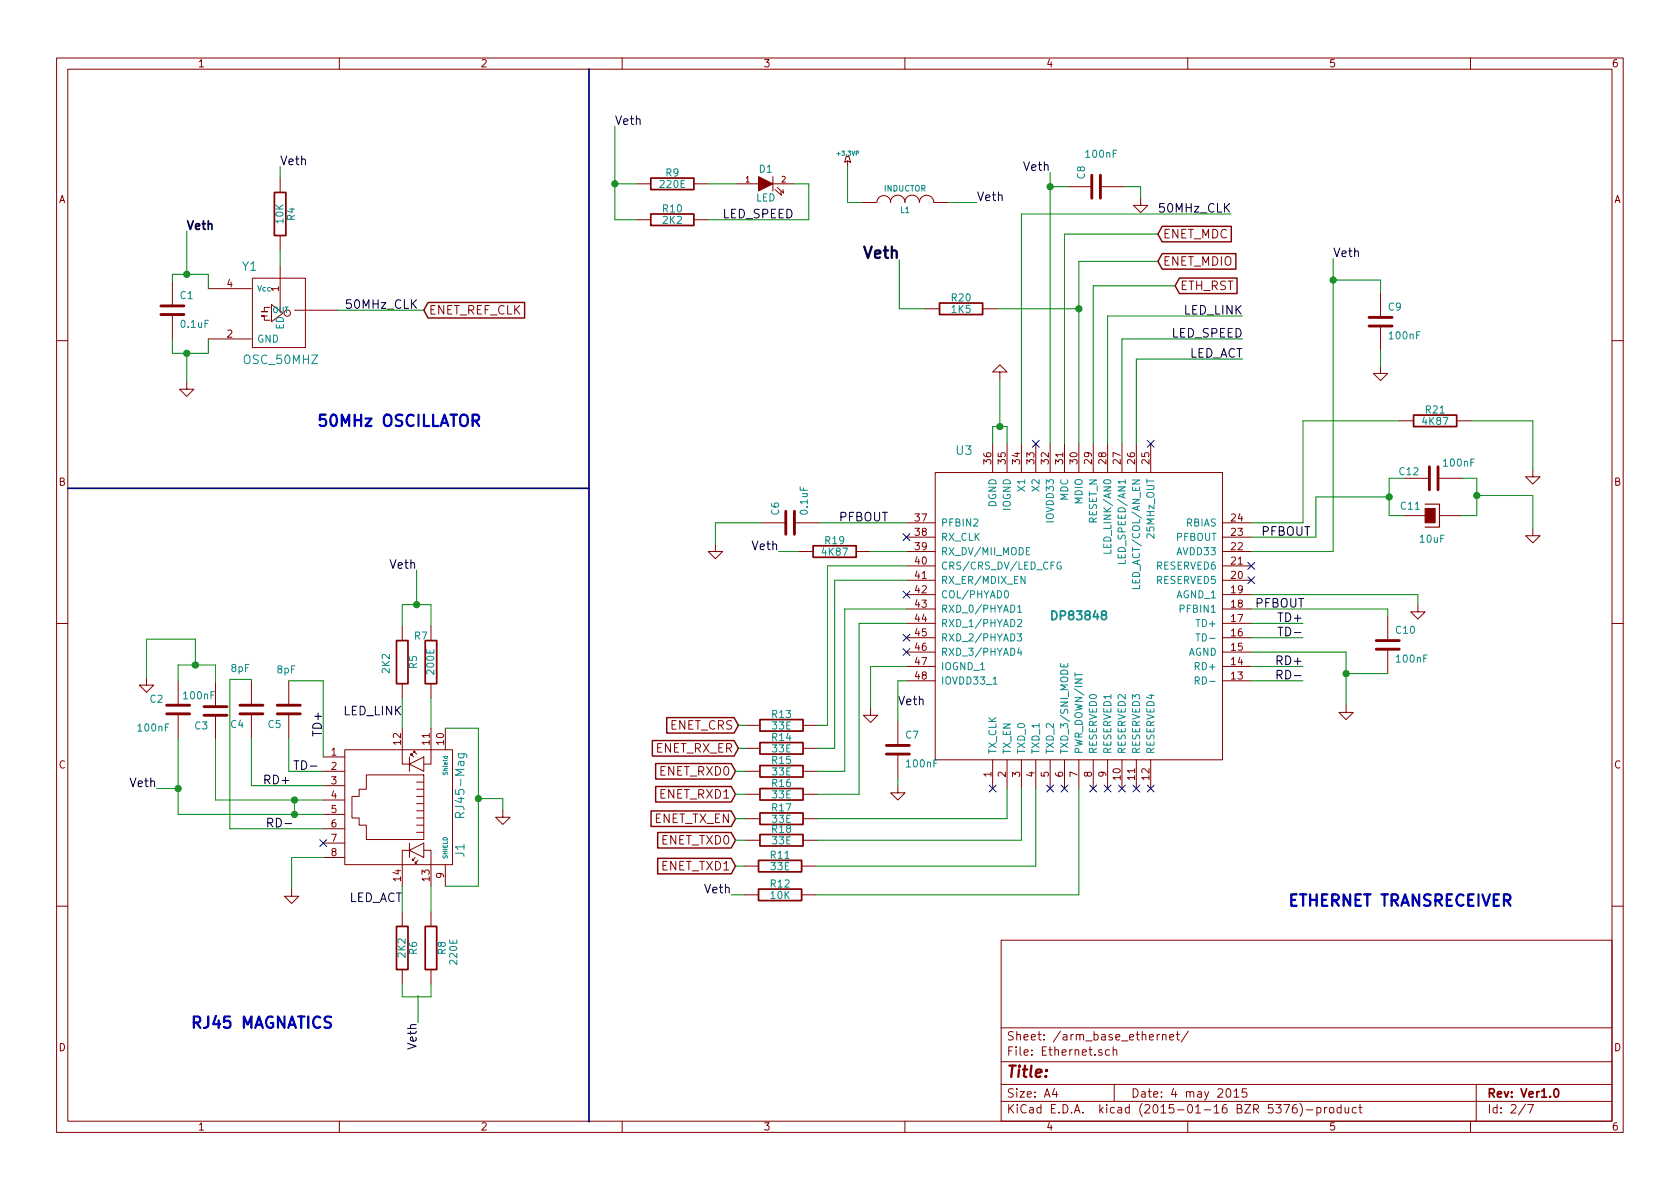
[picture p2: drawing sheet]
<svg xmlns="http://www.w3.org/2000/svg" width="297mm" height="210mm" viewBox="0 0 297 210" stroke-linecap="round" stroke-linejoin="round" font-family="sans-serif">
<g fill="none" stroke="#840000" stroke-width=".18">
<path d="M10 10.3h277v189.9h-277zM12 12.2h273v186.1h-273zM60 10.3v1.9M110 10.3v1.9M160 10.3v1.9M210 10.3v1.9M260 10.3v1.9M49.5 31.5v2.5M112.5 32.5h2.6M112.5 38.9h2.6M122.7 32.5h2.5M122.7 38.9h2.5"/>
<path d="M130.3 32.5h3.8M136.7 31.2v2.6M136.7 32.5h3.8M137 33.5l1.2 1-.2-.6M137.4 33.1l1.2 1.1-.2-.7M149.6 27.7h.5l.3 1-.5-.3-.5 .3zM149.9 28.4v1.1M152.4 35.8h2.5M155 35.8a1.22 1.22 0 0 1 1.3-1.2 1.22 1.22 0 0 1 1.2 1.2M157.4 35.8a1.3 1.3 0 0 1 1.3-1.3 1.3 1.3 0 0 1 1.3 1.3M160 35.8a1.3 1.3 0 0 1 1.3-1.3 1.3 1.3 0 0 1 1.3 1.3 1.27 1.27 0 0 1 1.2-1.3 1.27 1.27 0 0 1 1.3 1.3h2.5M188.7 33h4.3"/>
<path d="M194.6 33h4.3M201.7 35v1.3h1.2l-1.2 1.3-1.3-1.3h1.3M30.5 49.8v4.3M30.5 55.6v4.3M36.8 59.9h7.6M36.8 51h7.6M44.6 49.2h9.4v12.3h-9.4zM47.2 55.9h-1h.5v.7h1.1M47.8 54.4h-1.1v.7h-.5h1M48 53.8v3.1l2-1.5-2-1.6v.3M49.5 41.7v2.5M49.5 47.2v7.7"/>
<path d="M52.1 54.9h7.6M163.6 54.6h2.5M173.7 54.6h2.6M244.1 51.8v4.3M244.1 57.7v4.3M10 60.2h2M33 67.6v1.2h1.3l-1.3 1.3-1.3-1.3h1.3M175.5 78.5v5.1M176.8 65.8h1.3l-1.3-1.3-1.3 1.3h1.3v1.3M178.1 78.5v5.1M180.6 78.5v5.1M183.1 78.5v5.1"/>
<path d="M185.7 78.5v5.1M188.2 78.5v5.1M190.8 78.5v5.1M193.3 78.5v5.1M195.8 78.5v5.1M198.4 78.5v5.1M200.9 78.5v5.1M203.5 78.5v5.1M244.1 64.8v1.2h1.3l-1.3 1.3-1.3-1.3h1.3M247.4 74.4h2.5M257.6 74.4h2.5M285 60.2h2"/>
<path d="M126.5 96.3v1.2h1.3l-1.3 1.3-1.3-1.3h1.3M134.6 92.5h4.3M140.5 92.5h4.3M141.2 97.5h2.6M151.4 97.5h2.5M160.3 97.5h5.1M160.3 95h5.1M160.3 92.5h5.1M165.4 83.6h50.8v50.8h-50.8zM216.2 97.5h5M216.2 95h5M216.2 92.5h5"/>
<path d="M248.2 91.2h3.8M248.4 84.6h4.3M254.3 84.6h4.3M254.5 91.2h3.8M271 93.5v1.2h1.3l-1.3 1.3-1.3-1.3h1.3M271 83.1v1.2h1.3l-1.3 1.3-1.3-1.3h1.3M10 110.3h2M25.9 119.9v1.3h1.3l-1.3 1.2-1.3-1.2h1.3M71.1 110.7v2.6M76.2 110.7v2.6M160.3 110.2h5.1M160.3 102.6h5.1"/>
<path d="M160.3 100.1h5.1M160.3 105.2h5.1M160.3 107.7h5.1M160.3 117.9h5.1M160.3 115.3h5.1M160.3 112.8h5.1M216.2 110.2h5M216.2 102.6h5M216.2 100.1h5M216.2 105.2h5M216.2 107.7h5M216.2 117.9h5"/>
<path d="M216.2 115.3h5M216.2 112.8h5M245.4 109v4.3M245.4 114.8v4.3M250.7 106.9v1.3h1.3l-1.3 1.3-1.3-1.3h1.3M285 110.3h2M31.5 120.4v4.3M31.5 126.2v4.4M38.1 120.6v4.4M38.1 126.5v4.3M44.4 120.4v4.3M44.4 126.2v4.4"/>
<path d="M51.1 120.4v4.3M51.1 126.2v4.4M57.1 136.4h3.9M57.1 133.9h3.9M57.1 138.9h3.9M61 132.6h19v20.3h-19zM64.8 137h10.1v11.5h-10.1v-2.6h-1.3v-1.3h-1.3v-3.8h1.3v-1.2h1.3zM71.1 128.8v6.3h1.3M71.1 120.9v2.5M72.4 133.9v2.5M72.4 135.1l2.5-1.2v2.5zM72.6 133.3h.3l-.3 .3v-.3h.3h-.3l.6 .6"/>
<path d="M73.2 132.8h.2l-.2 .3v-.3l.5 .5M73.7 138.3h1.2M73.7 139.6h1.2M76.2 128.8v6.3h-1.3M76.2 120.9v2.5M78.7 128.8v3.8M131.8 136.4h2.6M131.8 132.3h2.6M131.8 128.3h2.6M142 136.4h2.5M142 132.3h2.5M142 128.3h2.5"/>
<path d="M153.9 125.2v1.3h1.3l-1.3 1.3-1.2-1.3h1.2M158.7 138.9v1.3h1.3l-1.3 1.3-1.2-1.3h1.2M158.7 127.5v4.3M158.7 133.3v4.4M160.3 120.4h5.1M175.5 134.4v5M178.1 134.4v5M180.6 134.4v5M183.1 134.4v5M185.7 134.4v5M188.2 134.4v5M190.8 134.4v5"/>
<path d="M193.3 134.4v5M195.8 134.4v5M198.4 134.4v5M200.9 134.4v5M203.5 134.4v5M216.2 134.4h.1M216.2 120.4h5M238 124.7v1.3h1.3l-1.3 1.2-1.3-1.2h1.3M51.6 157.2v1.3h1.2l-1.2 1.3-1.3-1.3h1.3M57.1 141.5h3.9M57.1 144h3.9M57.1 146.6h3.9"/>
<path d="M57.1 149.1h3.9M57.1 151.6h3.9M72.4 149.1v2.5M72.4 150.4h-1.3v6.3M72.4 150.4l2.5-1.3v2.5zM73.4 151.6l-.5 .5h.3l-.3-.2v.2M73.7 140.8h1.2M73.7 142.1h1.2M73.7 143.4h1.2M73.7 144.6h1.2M73.7 145.9h1.2M73.7 147.2h1.2"/>
<path d="M73.9 152.1l-.5 .5h.3l-.3-.2v.2M74.9 150.4h1.3v6.3M78.7 152.9v3.8M88.9 143.3v1.2h1.3l-1.3 1.3-1.3-1.3h1.3M131.6 153.2h2.5M131.6 158.2h2.5M131.8 144.8h2.6M131.8 148.6h2.6M131.8 140.5h2.6M141.7 153.2h2.6M141.7 158.2h2.6M142 144.8h2.5"/>
<path d="M142 148.6h2.5M142 140.5h2.5M10 160.2h2M71.1 161.3v2.5M71.1 171.4v2.6M76.2 161.3v2.5M76.2 171.4v2.6M177 166.3h108v32h-108zM285 160.2h2M60 198.3v1.9M110 198.3v1.9M160 198.3v1.9"/>
<path d="M177 194.8h108M177 191.8h108M177 187.8h108M177 181.8h108M186.4 192.5l-.3 1h.9M186.8 193v1M194.8 185.7a.37 .37 0 0 0-.6 .1l.1 .2 .5 .2 .1 .1-.2 .3-.5-.1M196.2 185.7l-.5-.1-.2 .3v.6l.2 .1 .5-.1M196.8 185.7l.2-.1 .4 .1 .1 .9M196.8 185.1v1.5M197 191.8v3M205 182.9l-.4 .3"/>
<path d="M205.5 183.1l.2-.2 .4 .1 .1 .9M205.5 182.9v1M206.8 183.4l.7-.1v-.3l-.5-.1-.2 .2 .1 .7h.6M208 182.9h.5M208.2 182.4v1.3l.3 .2M210 198.3v1.9M210.1 182.3l-1.3 2M216.9 192.7l.2-.2a.81 .81 0 0 1 .6 .6 .81 .81 0 0 1-.3 .8l-.1 .1a.79 .79 0 0 1-.4-1.3zM218.2 193l.4-.5v1.5M218.2 194h.8M220.4 192.5h-.7l-.1 .7 .2-.1 .5 .1 .2 .2-.1 .5-.2 .1-.6-.1M227 195.3h1l-.6 1.5"/>
<path d="M229.2 195.3a.59 .59 0 0 0-.7 .7l.1 .7 .2 .1 .5-.1 .1-.5-.2-.2-.4-.1-.3 .3M229.8 195.1a1.71 1.71 0 0 1 0 2.3M231 196.3h1.1M232.8 195.9l.5-.1 .3 .3-.2 .6h-.6M232.8 195.8v1.5M234.2 195.8v1M234.6 195.8l-.4 .3M235.1 196l.2-.2 .5 .2v.5l-.1 .2-.4 .1-.2-.1zM237.1 195.9l-.4-.1-.3 .3 .1 .6 .2 .1 .4-.1M237.1 195.3v1.5M237.8 195.8l.1 .9 .4 .1 .2-.1M238.5 195.8v1"/>
<path d="M239.8 195.9l-.4-.1-.3 .3 .1 .6 .2 .1 .4-.1M240.3 195.8h.5M240.5 195.3v1.3l.3 .2M260 198.3v1.9M261 191.8v6.5M269.7 195.2l-1.2 2M270.1 195.3h1l-.6 1.5"/>
<circle cx="50.8" cy="55.4" r=".56"/>
</g>
<g fill="none" stroke="#840000" stroke-width=".3">
<path d="M48.5 34h2v7.7h-2zM115.1 31.5h7.6v2h-7.6zM115.1 37.8h7.6v2.1h-7.6zM166.1 53.6h7.6v2h-7.6zM249.9 73.4h7.7v2h-7.7zM143.8 96.5h7.6v2h-7.6zM70.1 113.3h2v7.6h-2zM75.2 113.3h2v7.6h-2zM134.4 139.4h7.6v2.1h-7.6zM134.4 135.4h7.6v2h-7.6zM134.4 131.3h7.6v2h-7.6zM134.4 127.2h7.6v2.1h-7.6z"/>
<path d="M134.1 152.1h7.6v2.1h-7.6zM134.1 157.2h7.6v2.1h-7.6zM134.4 143.8h7.6v2h-7.6zM134.4 147.6h7.6v2h-7.6zM70.1 163.8h2v7.6h-2zM75.2 163.8h2v7.6h-2zM274.9 192.7l.2-.2a.81 .81 0 0 1 .6 .6 .81 .81 0 0 1-.3 .8l-.2 .1a.79 .79 0 0 1-.3-1.3z"/>
</g>
<path d="M75.7 53.5h17.1v2.7h-17.1l-.8-1.3zM205.5 44.9h13v2.7h-13l-.8-1.4zM205.5 40h12.2v2.8h-12.2l-.8-1.4zM208.5 49.2h10.2v2.7h-10.2l-.7-1.4zM115.3 131h14.5l.8 1.3-.8 1.4h-14.5zM115.9 135h13.4l.7 1.4-.7 1.4h-13.4zM115.9 139.1h13.4l.7 1.4-.7 1.3h-13.4zM117.9 126.9h11.9l.8 1.4-.8 1.3h-11.9zM115.1 143.4h14.2l.7 1.4-.7 1.3h-14.2zM116.3 147.2h13l.7 1.4-.7 1.4h-13zM116.3 151.8h13l.7 1.4-.7 1.3h-13z" fill="none" stroke="#840000" stroke-width=".25"/>
<g fill="none" stroke="#840000" stroke-width=".51">
<path d="M193 31v4M194.6 31v4M28.4 55.6h4.1M28.4 54.1h4.1M242.1 57.7h4M242.1 56.1h4M138.9 90.4v4.1M140.5 90.4v4.1M252.7 82.5v4.1M254.3 82.5v4.1M243.3 114.8h4.1M243.3 113.3h4.1"/>
<path d="M29.5 126.2h4M29.5 124.7h4M36.1 125h4M36.1 126.5h4M42.4 126.2h4.1M42.4 124.7h4.1M49 126.2h4.1M49 124.7h4.1M156.7 133.3h4.1M156.7 131.8h4.1"/>
</g>
<g fill="none" stroke="#008484" stroke-width=".18">
<path d="M182.1 96.8h-.6v1.3h.6M187.6 99.4a.59 .59 0 0 0-.7 .6 .59 .59 0 0 0 .7 .6v-.5h-.2M196.4 97.2v.6h-1.3M199 99.1v.6h-1.3M177.7 104.6l.2-.1a.67 .67 0 0 1 .4 .6 .67 .67 0 0 1-.4 .6l-.2-.1-.1-.3zM179.9 112.1h.7l-.4 .5 .4 .1v.5l-.2 .2-.5-.2M179.9 107.4l.4-.4v1.3M179.9 109.6l.5-.1 .2 .1v.3l-.7 .9h.7M179.9 108.3h.7M180.2 114.5l-.3 1h.8M180.5 115v.9M181.2 101.9v1.3l-.7-1.3v1.3"/>
<path d="M187.5 117.3v.6h1.3v-.6M188.1 117.5v.4M201.5 103.5v.6h-1.3M211.5 112.1h.7M81 133.3h1.3l.2 .3v.4M81.1 133.3a.48 .48 0 0 0 .1 .7h.7a.48 .48 0 0 0 .1-.7M175.6 121h.7M211.3 120.4l.6-.1 .1-.5-.7-.1v1.3M81.3 144.5v-.7l-.3-.1h-.3l-.2 .3v.5h1.5"/>
</g>
<path d="M225.8 119.3h.7l.2-.3-.1-.3-.2-.2h-.6v1.6M226 110.9h.8M54.9 135.5h1.1M50.4 145.6h1.2" fill="none" stroke="#000" stroke-width=".18"/>
<path d="M252 89.1h2.5v4.1h-2.5" fill="none" stroke="#840000" stroke-width=".2"/>
<g fill="#840000" stroke="#840000" stroke-width=".18">
<path d="M252 89.9h1.7v2.6h-1.7z"/>
<path d="M134.1 31.2l2.6 1.3-2.6 1.3z"/>
</g>
<g fill="none" stroke="#000084" stroke-width=".18">
<path d="M182.5 77.9l1.2 1.2M183.7 77.9l-1.2 1.2M202.8 77.9l1.3 1.2M204.1 77.9l-1.3 1.2M159.7 94.4l1.2 1.2M160.9 94.4l-1.2 1.2M220.6 99.5l1.2 1.2M221.8 99.5l-1.2 1.2M159.7 104.5l1.2 1.3M159.7 112.2l1.2 1.2M159.7 114.7l1.2 1.2M160.9 104.5l-1.2 1.3"/>
<path d="M160.9 112.2l-1.2 1.2M160.9 114.7l-1.2 1.2M220.6 102l1.2 1.2M221.8 102l-1.2 1.2M174.9 138.8l1.2 1.2M176.1 138.8l-1.2 1.2M185.1 138.8l1.2 1.2M186.3 138.8l-1.2 1.2M187.6 138.8l1.2 1.2M188.8 138.8l-1.2 1.2M192.7 138.8l1.2 1.2M193.9 138.8l-1.2 1.2"/>
<path d="M195.2 138.8l1.2 1.2M196.4 138.8l-1.2 1.2M197.8 138.8l1.2 1.2M199 138.8l-1.2 1.2M200.3 138.8l1.2 1.2M201.5 138.8l-1.2 1.2M202.8 138.8l1.3 1.2M204.1 138.8l-1.3 1.2M56.5 148.5l1.3 1.2M57.8 148.5l-1.3 1.2"/>
</g>
<g fill="none" stroke="#008400" stroke-width=".18">
<path d="M49.5 29.5v2M108.7 32.5h3.8M108.7 22.3v16.6h3.8M125.2 32.5h5.1M140.5 32.5h2.5v6.4h-17.8M149.9 29.5v6.3h2.5M167.6 35.8h5.1M185.7 30.5v48M185.7 33h3M198.9 33h2.8v2M217.7 37.8h-37.1v40.7M30.5 49.8v-1.3h6.3v2.5"/>
<path d="M30.5 59.9v2.6h6.3v-2.6M33 40.9v7.6M49.5 44.2v3M59.7 54.9h15.2M159 46v8.6h4.6M176.3 54.6h14.5M204.7 46.2h-13.9v32.3M204.7 41.4h-16.5v37.1M207.8 50.5h-14.5v28M219.7 59.9h-21.3v18.6M219.7 55.9h-23.9v22.6M235.7 45.7v51.8h-14.5"/>
<path d="M235.7 49.5h8.4v2.3M33 62.5v5.1M175.5 78.5v-3.1h2.6v3.1M176.8 67.1v8.3M219.7 63.5h-18.8v15M244.1 62v2.8M247.4 74.4h-17v18.1h-9.2M260.1 74.4h10.9v8.7M134.6 92.5h-8.1v3.8M137.7 97.5h3.5M144.8 92.5h15.5M153.9 97.5h6.4"/>
<path d="M245.6 87.9h-12.9v7.1h-11.5M248.4 84.6h-2.8v6.6h2.6M258.6 84.6h2.5v6.6h-2.8M261.1 87.6h9.9v5.9M34.5 117.6v-4.6h-8.6v6.9M71.1 110.7v-3.8h5.1v3.8M73.7 100.8v6.1M160.3 107.7h-10.9v28.7h-4.9M160.3 117.9h-6.4v7.3M160.3 110.2h-8.4v30.3h-7.4M160.3 100.1h-14v28.2h-1.8M160.3 102.6h-12.7v29.7h-3.1"/>
<path d="M221.2 117.9h9.2M221.2 115.3h16.8v9.4M221.2 110.2h9.2M221.2 112.8h9.2M221.2 107.7h24.2v1.3M221.2 105.2h29.5v1.7M238 119.1h7.4M27.7 139.4h3.8M31.5 120.4v-2.8h6.6v3M31.5 130.6v13.4h25.6M38.1 130.8v10.7h19M44.4 130.6v8.3h12.7"/>
<path d="M44.4 120.4v-.3h-3.8v26.5h16.5M51.1 130.6v5.8h6M51.1 120.4h6v13.5M71.1 123.4v5.4M76.2 123.4v5.4M78.7 128.8h5.9v27.9h-5.9M130 136.4h1.8M130.6 128.3h1.2M130.6 132.3h1.2M158.7 137.7v1.2M160.3 120.4h-1.6v7.1M178.1 139.4v5.4h-33.6"/>
<path d="M180.6 139.4v9.2h-36.1M183.1 139.4v13.8h-38.8M190.8 139.4v18.8h-46.5M221.2 120.4h9.2M52.1 141.5v2.5M57.1 151.6h-5.5v5.6M71.1 156.7v4.6M76.2 156.7v4.6M84.6 141.2h4.3v2.1M129.3 158.2h2.3M130 144.8h1.8M130 148.6h1.8"/>
<path d="M130 153.2h1.6M130 140.5h1.8M71.1 174v2.3h5.1v-2.3M73.9 176v4.8"/>
</g>
<g fill="#008400" stroke="#008400" stroke-width=".25">
<circle cx="34.5" cy="117.6" r=".51"/>
<circle cx="52.1" cy="144" r=".51"/>
<circle cx="52.1" cy="141.5" r=".51"/>
<circle cx="31.5" cy="139.4" r=".51"/>
<circle cx="235.7" cy="49.5" r=".51"/>
<circle cx="245.6" cy="87.9" r=".51"/>
<circle cx="261.1" cy="87.6" r=".51"/>
<circle cx="185.7" cy="33" r=".51"/>
<circle cx="176.8" cy="75.4" r=".51"/>
<circle cx="108.7" cy="32.5" r=".51"/>
<circle cx="190.8" cy="54.6" r=".51"/>
<circle cx="73.7" cy="106.9" r=".51"/>
<circle cx="33" cy="48.5" r=".51"/>
<circle cx="33" cy="62.5" r=".51"/>
<circle cx="238" cy="119.1" r=".51"/>
<circle cx="84.6" cy="141.2" r=".51"/>
</g>
<path d="M104.1 12.2v186.2M11.9 86.4h92.2" fill="none" stroke="#000084" stroke-width=".3"/>
<text font-size="2.8" x="153" y="45.7">Veth</text>
<g font-size="2.8" fill="#0000c2">
<text x="56.1" y="75.4">50MHz OSCILLATOR</text>
<text x="227.8" y="160.3">ETHERNET TRANSRECEIVER</text>
<text x="33.8" y="181.9">RJ45 MAGNATICS</text>
</g>
<text font-size="2.8" fill="#840000" x="178" y="190.5">Title:</text>
<g font-size="2.1">
<text x="108.7" y="22.1">Veth</text>
<text x="49.5" y="29.2">Veth</text>
<text x="172.7" y="35.6">Veth</text>
<text x="181.1" y="30.2">Veth</text>
<text x="33" y="40.6">Veth</text>
<text x="127.8" y="38.6">LED_SPEED</text>
<text x="205.4" y="37.6">50MHz_CLK</text>
<text x="235.7" y="45.5">Veth</text>
<text x="61" y="54.6">50MHz_CLK</text>
<text x="207.1" y="59.7">LED_SPEED</text>
<text x="209.3" y="55.6">LED_LINK</text>
<text x="209.9" y="63.2">LED_ACT</text>
<text x="148.3" y="92.2">PFBOUT</text>
<text x="223" y="94.7">PFBOUT</text>
<text x="69.1" y="100.6">Veth</text>
<text x="133.1" y="97.3">Veth</text>
<text x="221.9" y="107.4">PFBOUT</text>
<text x="226.3" y="110">TD+</text>
<text x="226.8" y="112.5">TD-</text>
<text x="226.1" y="117.6">RD+</text>
<text x="158.7" y="124.7">Veth</text>
<text x="226.6" y="120.1">RD-</text>
<text x="56.9" y="130.3" transform="rotate(-90 56.9 130.3)">TD+</text>
<text x="60.7" y="126.5">LED_LINK</text>
<text x="51.8" y="136.1">TD-</text>
<text x="23.1" y="139.2">Veth</text>
<text x="46.5" y="138.7">RD+</text>
<text x="47" y="146.3">RD-</text>
<text x="61.3" y="159.5">LED_ACT</text>
<text x="124.7" y="158">Veth</text>
<text x="73.7" y="185.4" transform="rotate(-90 73.7 185.4)">Veth</text>
</g>
<g font-size="2.1" fill="#008484">
<text x="42.8" y="47.9">Y1</text>
<text x="43.3" y="64.4">OSC_50MHZ</text>
<text x="169.1" y="80.4">U3</text>
<text x="186.3" y="109.6">DP83848</text>
<text x="82.1" y="143.9" transform="rotate(-90 82.1 143.9)">RJ45-Mag</text>
<text x="82.1" y="151.5" transform="rotate(-90 82.1 151.5)">J1</text>
</g>
<g font-size="2.1" fill="#840000">
<text x="205.6" y="47">ENET_MDIO</text>
<text x="205.6" y="42.2">ENET_MDC</text>
<text x="208.7" y="51.3">ETH_RST</text>
<text x="75.8" y="55.6">ENET_REF_CLK</text>
<text x="118.3" y="129">ENET_CRS</text>
<text x="115.7" y="133.1">ENET_RX_ER</text>
<text x="116.6" y="137.2">ENET_RXD0</text>
<text x="116.6" y="141.2">ENET_RXD1</text>
<text x="115.4" y="145.5">ENET_TX_EN</text>
<text x="116.9" y="149.3">ENET_TXD0</text>
<text x="116.9" y="153.9">ENET_TXD1</text>
<text x="178" y="184">Sheet: /arm_base_ethernet/</text>
<text x="178" y="186.7">File: Ethernet.sch</text>
<text x="178" y="196.9">KiCad E.D.A. kicad (2015-01-16 BZR 5376)-product</text>
<text x="178" y="194.1">Size: A4</text>
<text x="200" y="194.1">Date: 4 may 2015</text>
<text x="263" y="194.1">Rev: Ver1.0</text>
<text x="263" y="196.9">Id: 2/7</text>
</g>
<g font-size="1.8" fill="#840000">
<text x="35" y="11.9">1</text>
<text x="85" y="11.9">2</text>
<text x="135" y="11.9">3</text>
<text x="185" y="11.9">4</text>
<text x="235" y="11.9">5</text>
<text x="285" y="11.9">6</text>
<text x="10.4" y="35.9">A</text>
<text x="285.4" y="35.9">A</text>
<text x="40.2" y="50.8">4</text>
<text x="49.3" y="51.5" transform="rotate(-90 49.3 51.5)">1</text>
<text x="40.2" y="59.7">2</text>
<text x="175.3" y="82" transform="rotate(-90 175.3 82)">36</text>
<text x="177.8" y="82" transform="rotate(-90 177.8 82)">35</text>
<text x="180.3" y="82" transform="rotate(-90 180.3 82)">34</text>
<text x="182.9" y="82" transform="rotate(-90 182.9 82)">33</text>
<text x="185.4" y="82" transform="rotate(-90 185.4 82)">32</text>
<text x="188" y="82" transform="rotate(-90 188 82)">31</text>
<text x="190.5" y="82" transform="rotate(-90 190.5 82)">30</text>
<text x="193" y="82" transform="rotate(-90 193 82)">29</text>
<text x="195.6" y="82" transform="rotate(-90 195.6 82)">28</text>
<text x="198.1" y="82" transform="rotate(-90 198.1 82)">27</text>
<text x="200.7" y="82" transform="rotate(-90 200.7 82)">26</text>
<text x="203.2" y="82" transform="rotate(-90 203.2 82)">25</text>
<text x="10.4" y="85.9">B</text>
<text x="285.4" y="85.9">B</text>
<text x="161.8" y="92.2">37</text>
<text x="161.8" y="94.7">38</text>
<text x="217.7" y="94.7">23</text>
<text x="217.7" y="92.2">24</text>
<text x="161.8" y="99.8">40</text>
<text x="161.8" y="97.3">39</text>
<text x="217.7" y="99.8">21</text>
<text x="217.7" y="97.3">22</text>
<text x="161.8" y="102.4">41</text>
<text x="161.8" y="104.9">42</text>
<text x="161.8" y="107.4">43</text>
<text x="217.7" y="102.4">20</text>
<text x="217.7" y="107.4">18</text>
<text x="217.7" y="104.9">19</text>
<text x="161.8" y="110">44</text>
<text x="161.8" y="112.5">45</text>
<text x="217.7" y="112.5">16</text>
<text x="217.7" y="110">17</text>
<text x="161.8" y="115.1">46</text>
<text x="161.8" y="117.6">47</text>
<text x="217.7" y="117.6">14</text>
<text x="217.7" y="115.1">15</text>
<text x="161.8" y="120.1">48</text>
<text x="217.7" y="120.1">13</text>
<text x="70.9" y="131.6" transform="rotate(-90 70.9 131.6)">12</text>
<text x="75.9" y="131.6" transform="rotate(-90 75.9 131.6)">11</text>
<text x="78.5" y="131.6" transform="rotate(-90 78.5 131.6)">10</text>
<text x="10.4" y="135.9">C</text>
<text x="58.6" y="133.6">1</text>
<text x="58.6" y="136.1">2</text>
<text x="175.3" y="137.4" transform="rotate(-90 175.3 137.4)">1</text>
<text x="177.8" y="137.4" transform="rotate(-90 177.8 137.4)">2</text>
<text x="180.3" y="137.4" transform="rotate(-90 180.3 137.4)">3</text>
<text x="182.9" y="137.4" transform="rotate(-90 182.9 137.4)">4</text>
<text x="185.4" y="137.4" transform="rotate(-90 185.4 137.4)">5</text>
<text x="188" y="137.4" transform="rotate(-90 188 137.4)">6</text>
<text x="190.5" y="137.4" transform="rotate(-90 190.5 137.4)">7</text>
<text x="193" y="137.4" transform="rotate(-90 193 137.4)">8</text>
<text x="195.6" y="137.4" transform="rotate(-90 195.6 137.4)">9</text>
<text x="198.1" y="137.9" transform="rotate(-90 198.1 137.9)">10</text>
<text x="200.7" y="137.9" transform="rotate(-90 200.7 137.9)">11</text>
<text x="203.2" y="137.9" transform="rotate(-90 203.2 137.9)">12</text>
<text x="285.4" y="135.9">C</text>
<text x="58.6" y="138.7">3</text>
<text x="58.6" y="141.2">4</text>
<text x="58.6" y="143.8">5</text>
<text x="58.6" y="146.3">6</text>
<text x="58.6" y="148.8">7</text>
<text x="58.6" y="151.4">8</text>
<text x="70.9" y="155.8" transform="rotate(-90 70.9 155.8)">14</text>
<text x="75.9" y="155.8" transform="rotate(-90 75.9 155.8)">13</text>
<text x="78.5" y="155.3" transform="rotate(-90 78.5 155.3)">9</text>
<text x="10.4" y="185.9">D</text>
<text x="285.4" y="185.9">D</text>
<text x="35" y="199.9">1</text>
<text x="85" y="199.9">2</text>
<text x="135" y="199.9">3</text>
<text x="185" y="199.9">4</text>
<text x="235" y="199.9">5</text>
<text x="285" y="199.9">6</text>
</g>
<g font-size="1.8" fill="#008484">
<text x="192.1" y="27.9">100nF</text>
<text x="116.8" y="33.2">220E</text>
<text x="117.8" y="31.2">R9</text>
<text x="133.6" y="35.6">LED</text>
<text x="134.3" y="30.5">D1</text>
<text x="191.8" y="31.6" transform="rotate(-90 191.8 31.6)">C8</text>
<text x="50.1" y="39.5" transform="rotate(-90 50.1 39.5)">10K</text>
<text x="52.1" y="39" transform="rotate(-90 52.1 39)">R4</text>
<text x="117.2" y="37.5">R10</text>
<text x="117.2" y="39.6">2K2</text>
<text x="31.9" y="52.9">C1</text>
<text x="168.3" y="53.3">R20</text>
<text x="32.1" y="58">0.1uF</text>
<text x="50.2" y="58.3" transform="rotate(-90 50.2 58.3)">ED</text>
<text x="168.3" y="55.3">1K5</text>
<text x="245.5" y="54.9">C9</text>
<text x="245.8" y="60">100nF</text>
<text x="45.5" y="60.6">GND</text>
<text x="251.6" y="75.1">4K87</text>
<text x="252.1" y="73.1">R21</text>
<text x="255.4" y="82.5">100nF</text>
<text x="176.1" y="89.8" transform="rotate(-90 176.1 89.8)">DGND</text>
<text x="181.2" y="86.7" transform="rotate(-90 181.2 86.7)">X1</text>
<text x="183.8" y="86.7" transform="rotate(-90 183.8 86.7)">X2</text>
<text x="188.8" y="88.6" transform="rotate(-90 188.8 88.6)">MDC</text>
<text x="191.4" y="89.2" transform="rotate(-90 191.4 89.2)">MDIO</text>
<text x="247.5" y="84">C12</text>
<text x="137.7" y="91.1" transform="rotate(-90 137.7 91.1)">C6</text>
<text x="142.8" y="90.9" transform="rotate(-90 142.8 90.9)">0.1uF</text>
<text x="166.4" y="93.1">PFBIN2</text>
<text x="166.4" y="95.6">RX_CLK</text>
<text x="178.7" y="90.4" transform="rotate(-90 178.7 90.4)">IOGND</text>
<text x="186.3" y="92.1" transform="rotate(-90 186.3 92.1)">IOVDD33</text>
<text x="193.9" y="92.7" transform="rotate(-90 193.9 92.7)">RESET_N</text>
<text x="204.1" y="94.9" transform="rotate(-90 204.1 94.9)">25MHz_OUT</text>
<text x="207.9" y="95.6">PFBOUT</text>
<text x="209.6" y="93.1">RBIAS</text>
<text x="247.7" y="90.1">C11</text>
<text x="251.1" y="96">10uF</text>
<text x="145.5" y="98.2">4K87</text>
<text x="145.9" y="96.2">R19</text>
<text x="166.4" y="100.7">CRS/CRS_DV/LED_CFG</text>
<text x="166.4" y="98.2">RX_DV/MII_MODE</text>
<text x="196.5" y="97.3" transform="rotate(-90 196.5 97.3)">LED_LINK/AN0</text>
<text x="199" y="99.1" transform="rotate(-90 199 99.1)">LED_SPEED/AN1</text>
<text x="204.4" y="100.7">RESERVED6</text>
<text x="208.2" y="98.2">AVDD33</text>
<text x="166.4" y="103.2">RX_ER/MDIX_EN</text>
<text x="166.4" y="105.8">COL/PHYAD0</text>
<text x="201.5" y="103.4" transform="rotate(-90 201.5 103.4)">LED_ACT/COL/AN_EN</text>
<text x="204.4" y="103.2">RESERVED5</text>
<text x="208" y="105.8">AGND_1</text>
<text x="73.3" y="113.1">R7</text>
<text x="166.4" y="108.3">RXD_0/PHYAD1</text>
<text x="166.4" y="110.9">RXD_1/PHYAD2</text>
<text x="166.4" y="113.4">RXD_2/PHYAD3</text>
<text x="208.8" y="108.3">PFBIN1</text>
<text x="211.8" y="110.9">TD+</text>
<text x="212.2" y="113.4">TD-</text>
<text x="246.9" y="112.1">C10</text>
<text x="40.9" y="118.8">8pF</text>
<text x="49" y="119.1">8pF</text>
<text x="68.9" y="119" transform="rotate(-90 68.9 119)">2K2</text>
<text x="73.7" y="118.2" transform="rotate(-90 73.7 118.2)">R5</text>
<text x="76.8" y="119.1" transform="rotate(-90 76.8 119.1)">200E</text>
<text x="166.4" y="115.9">RXD_3/PHYAD4</text>
<text x="166.4" y="118.5">IOGND_1</text>
<text x="209.9" y="115.9">AGND</text>
<text x="211.6" y="118.5">RD+</text>
<text x="247" y="117.1">100nF</text>
<text x="26.5" y="124.3">C2</text>
<text x="32.6" y="123.6">100nF</text>
<text x="166.4" y="121">IOVDD33_1</text>
<text x="212" y="121">RD-</text>
<text x="24.5" y="129.3">100nF</text>
<text x="34.5" y="129">C3</text>
<text x="40.8" y="128.7">C4</text>
<text x="47.4" y="128.7">C5</text>
<text x="136.6" y="131">R14</text>
<text x="136.6" y="126.9">R13</text>
<text x="136.6" y="129">33E</text>
<text x="160.1" y="130.6">C7</text>
<text x="136.6" y="135.1">R15</text>
<text x="136.6" y="137.1">33E</text>
<text x="136.6" y="133">33E</text>
<text x="160.4" y="135.7">100nF</text>
<text x="176.1" y="133.3" transform="rotate(-90 176.1 133.3)">TX_CLK</text>
<text x="178.7" y="133.3" transform="rotate(-90 178.7 133.3)">TX_EN</text>
<text x="181.2" y="133.3" transform="rotate(-90 181.2 133.3)">TXD_0</text>
<text x="183.8" y="133.3" transform="rotate(-90 183.8 133.3)">TXD_1</text>
<text x="186.3" y="133.3" transform="rotate(-90 186.3 133.3)">TXD_2</text>
<text x="188.8" y="133.3" transform="rotate(-90 188.8 133.3)">TXD_3/SNI_MODE</text>
<text x="191.4" y="133.3" transform="rotate(-90 191.4 133.3)">PWR_DOWN/INT</text>
<text x="193.9" y="133.3" transform="rotate(-90 193.9 133.3)">RESERVED0</text>
<text x="196.5" y="133.3" transform="rotate(-90 196.5 133.3)">RESERVED1</text>
<text x="199" y="133.3" transform="rotate(-90 199 133.3)">RESERVED2</text>
<text x="201.5" y="133.3" transform="rotate(-90 201.5 133.3)">RESERVED3</text>
<text x="204.1" y="133.3" transform="rotate(-90 204.1 133.3)">RESERVED4</text>
<text x="136.6" y="143.5">R17</text>
<text x="136.6" y="139.1">R16</text>
<text x="136.6" y="141.2">33E</text>
<text x="136.6" y="147.3">R18</text>
<text x="136.6" y="145.5">33E</text>
<text x="136.6" y="149.3">33E</text>
<text x="136.3" y="151.8">R11</text>
<text x="136.3" y="153.9">33E</text>
<text x="136.3" y="156.9">R12</text>
<text x="136.3" y="158.9">10K</text>
<text x="71.7" y="169.3" transform="rotate(-90 71.7 169.3)">2K2</text>
<text x="73.7" y="168.8" transform="rotate(-90 73.7 168.8)">R6</text>
<text x="78.8" y="168.8" transform="rotate(-90 78.8 168.8)">R8</text>
<text x="80.8" y="170.4" transform="rotate(-90 80.8 170.4)">220E</text>
</g>
<g font-size="1.4" fill="#840000">
<text x="131.8" y="32.3">1</text>
<text x="138.2" y="32.3">2</text>
</g>
<g font-size="1.4" fill="#008484">
<text x="156.3" y="33.9">INDUCTOR</text>
<text x="159.2" y="37.7">L1</text>
<text x="45.5" y="51.5">Vcc</text>
<text x="48.1" y="55.3">OUT</text>
</g>
<g font-size="1.1" fill="#008484">
<text x="148.1" y="27.5">+3.3VP</text>
<text x="79.1" y="136.8" transform="rotate(-90 79.1 136.8)">Shield</text>
<text x="79.1" y="151.9" transform="rotate(-90 79.1 151.9)">SHIELD</text>
</g>
</svg>
